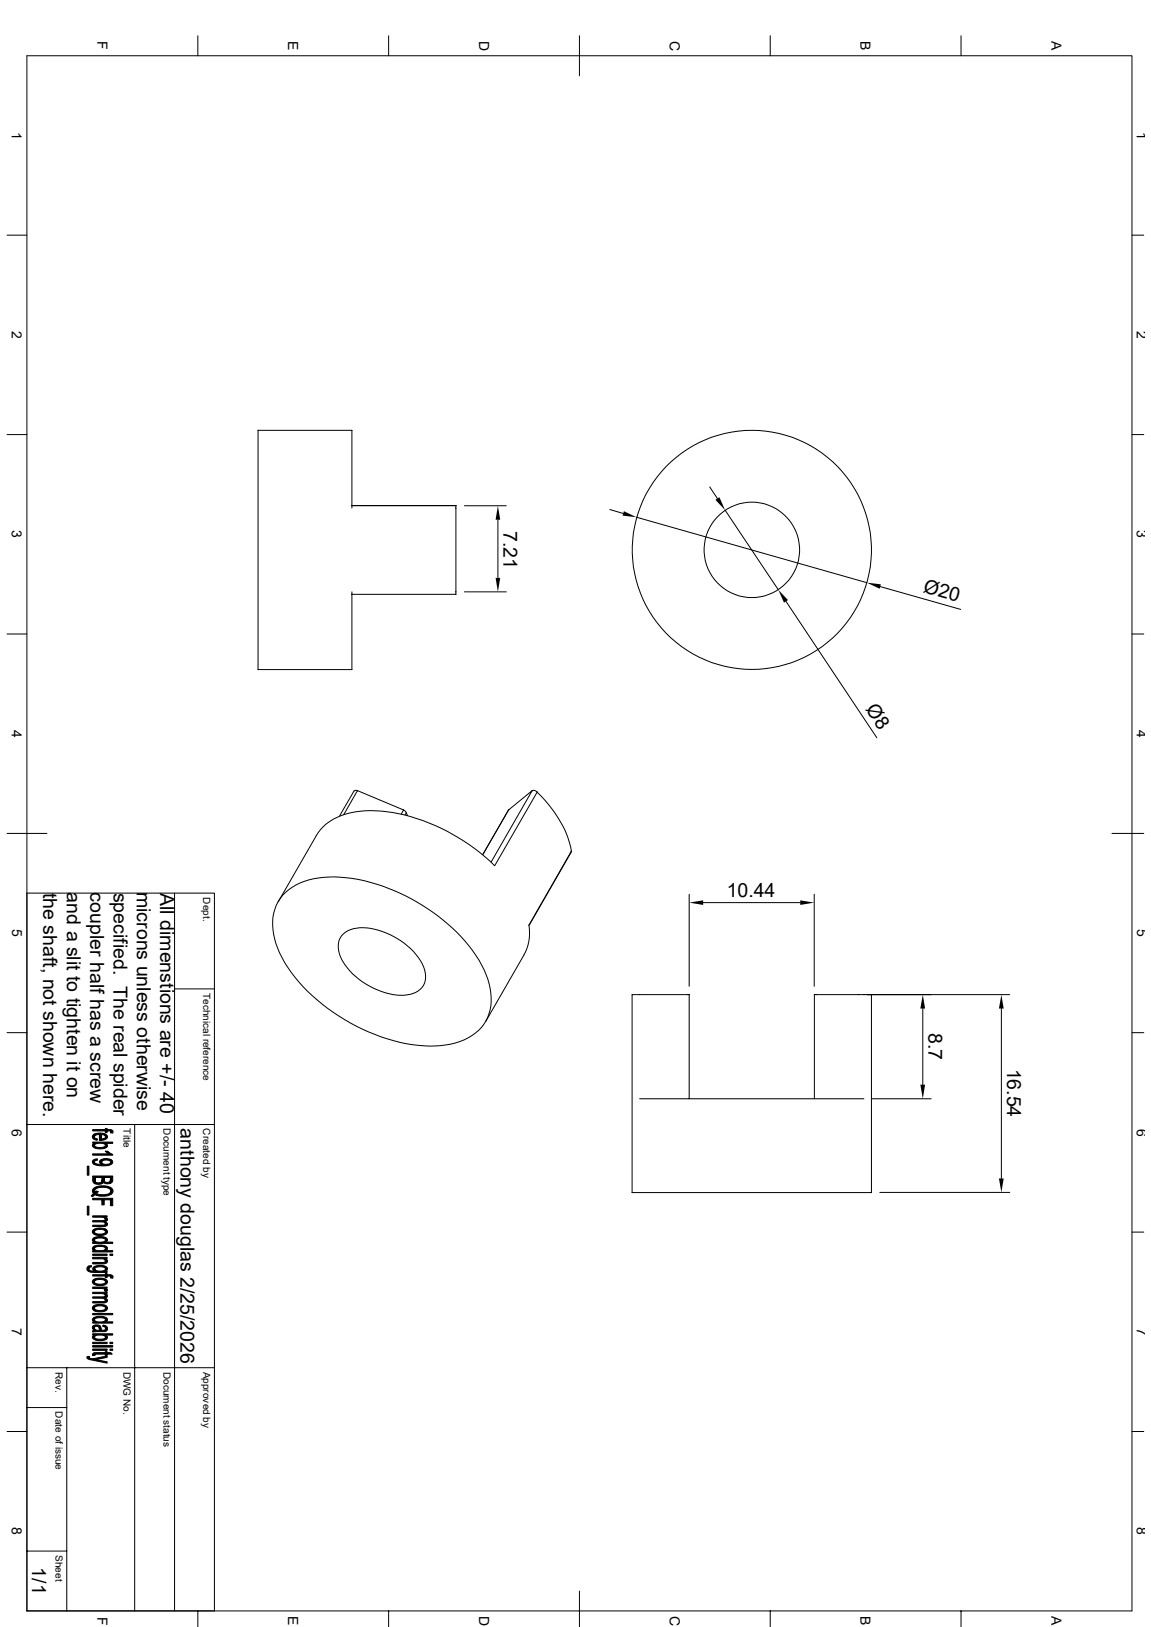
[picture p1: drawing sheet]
<svg xmlns="http://www.w3.org/2000/svg" width="297mm" height="420mm" viewBox="0 0 297 420" stroke-linecap="round" stroke-linejoin="round" font-family="sans-serif">
<g fill="none" stroke="#000" stroke-width=".26">
<path d="M6.9 14.4h285.2v401.4h-285.2zM51.1 9.2v5.2M100.3 9.2v5.2M149.5 9.2v10.4M198.8 9.2v5.2M248 9.2v5.2M1.8 60.7h5.1M292.1 60.7h3M1.8 112.2h5.1M292.1 112.2h3M90.8 131.1v-20h-24.2v61.7h24.2v-20M117.7 130.5h-26.9h26.8v22.9h-26.8"/>
<path d="M119.8 130.6h10.8M128.5 134.2v15M157.4 131.5l3.4 1M164.3 133.5l59.4 16.9M183.1 125.7l2 3M187.1 131.7l13.7 20.5M119.8 152.8h10.8M202.8 155.2l23.5 35.3M227.2 151.4l20.7 5.9M1.8 163.7h5.1M292.1 163.7h3M1.8 215.1h10.3"/>
<path d="M81.6 215.7a14 14 0 0 1 11.3-6.3 41.4 41.4 0 0 1 24 6 48.6 48.6 0 0 1 10.7 8.1M81.7 215.6l-9.9 17.2M91.4 204.2l-3.8 6.5M92.2 204.1l-.5-.1-.3 .2M92.2 204.1l-3.5 6.2M92.2 204.1l11.9 5-.6 1M104.1 209.1l.7 .7M104.9 209.8l.3 .7M104.9 209.8l-.4 .6M131.3 209.1l-.1 .1M137.3 204.1l-6.1 5-6.6 11.5 6.5-11.4M137.3 204.1l-10.6 18.4"/>
<path d="M137.4 204.1l.5-.1 .7 .4M138.6 204.5a29.1 29.1 0 0 1 8.8 15.2l-10.9 19.1a11.8 11.8 0 0 1-1.3 7.7l-9.9 17.2M138.6 204.4l-10.9 19M147.4 219.7v.2M147.4 220l-10.9 18.9M286.9 215.1h8.2M6.9 230.5h48.4v185.3M45 230.5v185.3M72.9 231.1a16 16 0 0 1 11.9-4.7 46.4 46.4 0 0 1 29.2 10.8 33.9 33.9 0 0 1 12.2 16.8 11.5 11.5 0 0 1-5.4 13.9 24.8 24.8 0 0 1-16 1.5 50.7 50.7 0 0 1-29.7-18.4 20.4 20.4 0 0 1-4.7-14.3l.3-1.1a10.1 10.1 0 0 1 2.2-4.5zM177.8 230.8v23.8M181.4 233h25.1M210.1 230.8v23.8"/>
<path d="M45 255.3h10.3M88.2 241.5a7.8 7.8 0 0 1 7.4-1.9 19 19 0 0 1 13.7 10 4.8 4.8 0 0 1-2 6.6 13.1 13.1 0 0 1-10.8-1.1 16.5 16.5 0 0 1-9-9l-.2-1.5a4.4 4.4 0 0 1 .9-3.1zM210.1 256.8v26.8zM210.2 256.8h14.7v51h-61.8v-51h14.7v26.8M223.7 256.8h36.9M1.8 266.6h5.1M238.1 260.3v19.7M258.4 260.3v43.9M292.1 266.6h3M6.9 290.3h48.4M34.8 290.3v125.5M165.1 283.6h57.8"/>
<path d="M225 283.6h15.3M1.8 318.1h5.1M227 307.8h33.6M292.1 318.1h3M6.9 353.1h48.4M17.2 353.1v62.7M1.8 369.5h5.1M6.9 363.3h10.3M292.1 369.5h3M6.9 400.4h10.3M51.1 415.8v4.1M100.3 415.8v4.1"/>
<path d="M149.5 410.7v9.2M198.8 415.8v4.1M248 415.8v4.1"/>
<circle cx="194" cy="141.9" r="12.3"/>
<circle cx="194" cy="141.9" r="30.9"/>
</g>
<g fill="#000" stroke="#000" stroke-width=".26">
<path d="M24.3 295.1l.1 .6z" fill-rule="evenodd"/>
<path d="M24 293l.3-.3 .1 .9 .7 .4v.3a.92 .92 0 0 1-1-.3 .92 .92 0 0 1-.1-1z" fill-rule="evenodd"/>
<path d="M24 299.5l1-.4 .2 .4-.7 .2-.2 .9a.68 .68 0 0 1-.3-1.1z" fill-rule="evenodd"/>
<path d="M24.3 292.7l1.1-.2 1.5 .1 .3 .2v.7l-.3-.5-.7-.1-.1 1.5h-.4v-1.5l-1 .1-.3 .5z" fill-rule="evenodd"/>
<path d="M26.2 292.9v1.1h.1l.8-.3 .1-.9a.77 .77 0 0 1 .5 .9 .77 .77 0 0 1-.9 .6l-.7 .1z" fill-rule="evenodd"/>
<path d="M24 295.3l.3-.2 .1 .6a2.11 2.11 0 0 0 2.5 .3l.3-.3v-.6a.64 .64 0 0 1 .5 .8 .64 .64 0 0 1-.7 .5l-1.3 .2a1.66 1.66 0 0 1-1.9-1z" fill-rule="evenodd"/>
<path d="M27.2 297.2h.6l.2 .2-.1 .5z" fill-rule="evenodd"/>
<path d="M23.9 291.6h3.3v-.3h.4v.3h1v.6l-.4-.3h-.6v.5h-.4v-.5h-3.3z" fill-rule="evenodd"/>
<path d="M26.1 299.3l.9-.2 1.2 .1 .4 .1v.7a1.44 1.44 0 0 0-2.4 0z" fill-rule="evenodd"/>
<path d="M23.9 294.8h5.2v.3h-1.9v.6a2.28 2.28 0 0 0-2.8-.2v-.4h-.5z" fill-rule="evenodd"/>
<path d="M23.9 297.9h4l.1-.5 1.1 .6v.2h-5.2z" fill-rule="evenodd"/>
<path d="M24.3 299.9a2.03 2.03 0 0 0 2.1 .7v-.3a1.77 1.77 0 0 0 2.2-.3v-.7a.75 .75 0 0 1 .5 .9 .75 .75 0 0 1-.9 .6l-1 .1h-2l-.9-.3z" fill-rule="evenodd"/>
<path d="M28.6 291.6l.5 .2v.7l-.6-.1z" fill-rule="evenodd"/>
<path d="M22.5 301h.4v2.4h-.4z" fill-rule="evenodd"/>
<path d="M22.5 311.4h.4v2.2h-.4z" fill-rule="evenodd"/>
<path d="M24 308.3l.2-.2-.2 .8-.5-.2z" fill-rule="evenodd"/>
<path d="M24.8 307.5l.6 .1-.6 .5z" fill-rule="evenodd"/>
<path d="M24.6 304v.7a.89 .89 0 0 0 .8 .7 .89 .89 0 0 0 .9-.8l-.1 1h-1.6z" fill-rule="evenodd"/>
<path d="M25.8 299.6l.3-.3 .3 1.3-.7-.4z" fill-rule="evenodd"/>
<path d="M23.9 315.1h2.5l.7-.2 .1 1-.4-.4-2.9-.1z" fill-rule="evenodd"/>
<path d="M24.3 317.3l.8-.3 1.6 .1 .5 .1v.8a2.04 2.04 0 0 0-2.6-.4l-.2 .4z" fill-rule="evenodd"/>
<path d="M27.1 314.2l.1 .5z" fill-rule="evenodd"/>
<path d="M23.9 313.9h3.7v.3h-.5v.3l-.8-.3h-2.4z" fill-rule="evenodd"/>
<path d="M27.3 314.2a.58 .58 0 0 1 .4 .7 .58 .58 0 0 1-.6 .4z" fill-rule="evenodd"/>
<path d="M23.9 316.3l3.1-.1 .2-.8a.62 .62 0 0 1 .5 .8 .62 .62 0 0 1-.8 .4h-3z" fill-rule="evenodd"/>
<path d="M24 317.5l.3-.2 .1 .7a2 2 0 0 0 2.6 .3l.2-.2v-.9a.81 .81 0 0 1 .5 1 .81 .81 0 0 1-.9 .6l-.9 .1a1.6 1.6 0 0 1-2.1-1z" fill-rule="evenodd"/>
<path d="M26.9 304v.6a.8 .8 0 0 0 .8 .6 .8 .8 0 0 0 .8-.7v1h-1.3l-.4-.1z" fill-rule="evenodd"/>
<path d="M24.4 307.5l.2 .3 .2-.3 .1 .6 1.6 .3a1.69 1.69 0 0 0 2.1-.9v.9l-1.5 .4h-1.3l-1.4-.4z" fill-rule="evenodd"/>
<path d="M23.9 303.6h5.2v1.2l-.6 .7v-1.5h-1.6l-.1 1.4-.1-.2-.4 .3v-1.5h-1.7l-.1 1.6-.5-.5z" fill-rule="evenodd"/>
<path d="M23.9 309.3h5.2v1.9h-.6v-1.5h-1.6v1.3h-.6v-1.3h-2.4z" fill-rule="evenodd"/>
<path d="M24.1 306.8l1.3-.6h2.2a1.36 1.36 0 0 1 1.5 1.6l-.5 .6v-.9a1.53 1.53 0 0 0-1.9-1h-.5a1.53 1.53 0 0 0-1.8 1v.9l-.2 .3v-.6a.88 .88 0 0 1-.1-1.3z" fill-rule="evenodd"/>
<path d="M22.9 326.8l.7-.1-.1 .4-.4 .1-.2 .3z" fill-rule="evenodd"/>
<path d="M23.9 339h5.2v.4h-5.2z" fill-rule="evenodd"/>
<path d="M24.1 319.6l.2-.2 .1 1.3a.58 .58 0 0 1-.5-.4 .58 .58 0 0 1 .2-.7z" fill-rule="evenodd"/>
<path d="M24.1 321.8l.2-.2 .1 1.2-.6-.4z" fill-rule="evenodd"/>
<path d="M22.6 327.1l.3-.3v.7a1.09 1.09 0 0 0 1.5 .6v.4a1.69 1.69 0 0 1-2-.9z" fill-rule="evenodd"/>
<path d="M24.3 330.2l1-.3 1.5 .1 .4 .2v.7a2.12 2.12 0 0 0-2.7-.3l-.1 .3z" fill-rule="evenodd"/>
<path d="M23.9 334.8l3.2-.2 .1 1-.1-.3-.5-.1-2.7-.1z" fill-rule="evenodd"/>
<path d="M24.3 337l1.1-.3 1.5 .1 .3 .2v.7a1.77 1.77 0 0 0-2.1-.6l-.5 .3-.2 .3z" fill-rule="evenodd"/>
<path d="M27.2 327.6v.5z" fill-rule="evenodd"/>
<path d="M27.1 324.9l.1 .6z" fill-rule="evenodd"/>
<path d="M27.1 333.9l.1 .5z" fill-rule="evenodd"/>
<path d="M23.9 324.6h3.7v.3h-.5v.3l-.6-.2h-2.6z" fill-rule="evenodd"/>
<path d="M24.5 327.6a1.98 1.98 0 0 0 2.3 .4l.4-.4v.5h.4v.4h-3.2z" fill-rule="evenodd"/>
<path d="M23.9 332.2h3.7v.4h-.5v.4l-.7-.4h-2.5z" fill-rule="evenodd"/>
<path d="M23.9 333.6h3.7v.3h-.5v.3l-.7-.3h-2.5z" fill-rule="evenodd"/>
<path d="M23.9 323.7h3.7v.4h-3.7z" fill-rule="evenodd"/>
<path d="M24.3 319.4l1.8-.2a1.37 1.37 0 0 1 1.6 1l-.5 .4v-.5a2.3 2.3 0 0 0-2.5-.4l-.3 .4z" fill-rule="evenodd"/>
<path d="M24.3 321.6l1.8-.2a1.31 1.31 0 0 1 1.6 .9l-.5 .5v-.5a2.3 2.3 0 0 0-2.5-.4l-.3 .4z" fill-rule="evenodd"/>
<path d="M23.9 325.9h2.9l.4-.3 .1-.6a.69 .69 0 0 1 .4 .9 .69 .69 0 0 1-.9 .3l-2.9 .1z" fill-rule="evenodd"/>
<path d="M24.1 327.1l1-.4 1-.1a1.43 1.43 0 0 1 1.6 1l-.5 .5v-.5a1.95 1.95 0 0 0-2.3-.5l-.4 .4-.1 1v-.4l-.5-.5z" fill-rule="evenodd"/>
<path d="M24.1 330.4l.2-.2 .1 .7a1.7 1.7 0 0 0 2.1 .5l.7-.3v-.9a.83 .83 0 0 1 .5 1 .83 .83 0 0 1-1 .6l-.5 .1a2.06 2.06 0 0 1-2.4-.9z" fill-rule="evenodd"/>
<path d="M27.1 332.6l.6 .3-.1 .5-.6-.2z" fill-rule="evenodd"/>
<path d="M27.3 333.9a.58 .58 0 0 1 .4 .7 .58 .58 0 0 1-.6 .5z" fill-rule="evenodd"/>
<path d="M23.9 336h2.9l.4-.3v-.6a.64 .64 0 0 1 .5 .8 .64 .64 0 0 1-.8 .4h-3z" fill-rule="evenodd"/>
<path d="M24 337.2l.3-.2 .1 .7a2.12 2.12 0 0 0 2.7 .2l.1-.9a.83 .83 0 0 1 .5 1 .83 .83 0 0 1-1 .5l-.5 .1a1.92 1.92 0 0 1-2.4-.9z" fill-rule="evenodd"/>
<path d="M23.9 329.1h3.3v-.3h.4v.3h1v.6l-.4-.3h-.6v.4h-.4v-.4h-3.3z" fill-rule="evenodd"/>
<path d="M28.4 323.7h.7v.4h-.7z" fill-rule="evenodd"/>
<path d="M23.9 320.7h.5v-.4a2.24 2.24 0 0 0 2.8-.2v.5h1.9v.4h-5.2z" fill-rule="evenodd"/>
<path d="M23.9 322.8h.5v-.3a2.5 2.5 0 0 0 2.8-.1v.4h1.9v.4h-5.2z" fill-rule="evenodd"/>
<path d="M28.6 329.1l.5 .2v.6h-.6z" fill-rule="evenodd"/>
<path d="M22.5 350.2l.6-.1-.1 .8-.5-.3z" fill-rule="evenodd"/>
<path d="M23.9 347.3h5.2v.4h-5.2z" fill-rule="evenodd"/>
<path d="M24.3 342.8l.1 .7z" fill-rule="evenodd"/>
<path d="M24.1 340.2l.2-.1 .1 1.1-.6-.5z" fill-rule="evenodd"/>
<path d="M24.3 344.7l.1 .4z" fill-rule="evenodd"/>
<path d="M24.1 349.3l.4-.1v.7h-.6z" fill-rule="evenodd"/>
<path d="M23.9 342.3a1.65 1.65 0 0 1 2 0l-.1 1.1a.96 .96 0 0 0-1.1-1l-.4 .2v.8l-.4-.5z" fill-rule="evenodd"/>
<path d="M26.6 342.1l.6 .1v.7l-.1-.3-.6-.2z" fill-rule="evenodd"/>
<path d="M23.9 350.8l3.7-.8v.4l-2.8 .5z" fill-rule="evenodd"/>
<path d="M23 350.4l.4 .3 4.2 .8v.4l-4.5-1z" fill-rule="evenodd"/>
<path d="M23.9 346.5h3.7v.3h-3.7z" fill-rule="evenodd"/>
<path d="M23.9 348.2h3.7v.4h-3.7z" fill-rule="evenodd"/>
<path d="M24.3 340.1l1.9-.3a1.1 1.1 0 0 1 1.5 1.1l-.5 .3v-.5a2.02 2.02 0 0 0-2.3-.5l-.5 .5z" fill-rule="evenodd"/>
<path d="M24.4 343l.5 .4h.9l.1-1.1 .1 .2a.72 .72 0 0 0 .3 .8 .72 .72 0 0 0 .8 0l.1-1.1a.84 .84 0 0 1 .5 1.1 .84 .84 0 0 1-1.2 .4l-2.6 .2v-.4h.5z" fill-rule="evenodd"/>
<path d="M24.1 344.8l.2-.1 .1 .4a1.85 1.85 0 0 0 2.1 .6l.6-.3 .1-.8a.68 .68 0 0 1 .5 .9 .68 .68 0 0 1-.8 .4l-1.2 .2a1.44 1.44 0 0 1-1.8-1.1z" fill-rule="evenodd"/>
<path d="M24.5 349.2h2.7v-.3h.4v.3h1l.4 .3h-1.4v.4h-.4v-.4h-2.6l-.1 .2z" fill-rule="evenodd"/>
<path d="M28.4 346.5h.7v.3h-.7z" fill-rule="evenodd"/>
<path d="M28.4 348.2h.7v.4h-.7z" fill-rule="evenodd"/>
<path d="M23.9 341.2h.5v-.3a2.5 2.5 0 0 0 2.8-.1v.4h1.9v.3h-5.2z" fill-rule="evenodd"/>
<path d="M23.9 344.3h5.2v.3h-1.9v.6a2.2 2.2 0 0 0-2.6-.4l-.2 .2v-.4h-.5z" fill-rule="evenodd"/>
</g>
<path d="M128.5 130.6l.6 3.6h-1.2zM161 132l3.3 1.5-3.6-.4zM184.6 129l1-.6 1.5 3.3zM127.9 149.2h1.2l-.6 3.6zM200.8 152.2l2.5 2.7-1 .7zM223.7 150.4l3.6 .4-.3 1.2zM177.8 233l3.6-.6v1.2zM206.5 232.4l3.6 .6-3.6 .6zM238.1 256.8l.6 3.5h-1.2zM237.5 280h1.2l-.6 3.6zM258.4 256.8l.6 3.5h-1.2zM257.8 304.2h1.2l-.6 3.6z" fill="#000"/>
<g font-size="5">
<text x="129.9" y="137.1" transform="rotate(90 129.9 137.1)">7.21</text>
<text x="238" y="152.9" transform="rotate(16 238 152.9)">Ø20</text>
<text x="223.2" y="183" transform="rotate(56 223.2 183)">Ø8</text>
<text x="11.2" y="230.5" transform="rotate(90 11.2 230.5)">the shaft, not shown here.</text>
<text x="17.2" y="230.4" transform="rotate(90 17.2 230.4)">and a slit to tighten it on</text>
<text x="23.2" y="230.4" transform="rotate(90 23.2 230.4)">coupler half has a screw</text>
<text x="29.3" y="230.4" transform="rotate(90 29.3 230.4)">specified. The real spider</text>
<text x="35.3" y="230.2" transform="rotate(90 35.3 230.2)">microns unless otherwise</text>
<text x="41.4" y="230.5" transform="rotate(90 41.4 230.5)">All dimenstions are +/- 40</text>
<text x="187.5" y="231.5">10.44</text>
<text x="239.6" y="266.7" transform="rotate(90 239.6 266.7)">8.7</text>
<text x="259.9" y="275.8" transform="rotate(90 259.9 275.8)">16.54</text>
<text x="46.6" y="291.3" transform="rotate(90 46.6 291.3)">anthony douglas 2/25/2026</text>
<text x="8.3" y="404.6" transform="rotate(90 8.3 404.6)">1/1</text>
</g>
<g font-size="3.6">
<text x="25.1" y="10.7" transform="rotate(90 25.1 10.7)">F</text>
<text x="74.4" y="10.6" transform="rotate(90 74.4 10.6)">E</text>
<text x="123.6" y="10.5" transform="rotate(90 123.6 10.5)">D</text>
<text x="172.8" y="10.5" transform="rotate(90 172.8 10.5)">C</text>
<text x="222.1" y="10.6" transform="rotate(90 222.1 10.6)">B</text>
<text x="271.3" y="10.6" transform="rotate(90 271.3 10.6)">A</text>
<text x="3.1" y="34" transform="rotate(90 3.1 34)">1</text>
<text x="293.4" y="34" transform="rotate(90 293.4 34)">1</text>
<text x="3.1" y="85.4" transform="rotate(90 3.1 85.4)">2</text>
<text x="293.4" y="85.4" transform="rotate(90 293.4 85.4)">2</text>
<text x="3.1" y="136.9" transform="rotate(90 3.1 136.9)">3</text>
<text x="293.4" y="136.9" transform="rotate(90 293.4 136.9)">3</text>
<text x="3.1" y="188.4" transform="rotate(90 3.1 188.4)">4</text>
<text x="293.4" y="188.4" transform="rotate(90 293.4 188.4)">4</text>
<text x="3.1" y="239.9" transform="rotate(90 3.1 239.9)">5</text>
<text x="293.4" y="239.9" transform="rotate(90 293.4 239.9)">5</text>
<text x="3.1" y="291.3" transform="rotate(90 3.1 291.3)">6</text>
<text x="293.4" y="291.3" transform="rotate(90 293.4 291.3)">6</text>
<text x="3.1" y="342.8" transform="rotate(90 3.1 342.8)">7</text>
<text x="293.4" y="342.8" transform="rotate(90 293.4 342.8)">7</text>
<text x="3.1" y="394.3" transform="rotate(90 3.1 394.3)">8</text>
<text x="293.4" y="394.3" transform="rotate(90 293.4 394.3)">8</text>
<text x="25.1" y="417.3" transform="rotate(90 25.1 417.3)">F</text>
<text x="74.4" y="417.2" transform="rotate(90 74.4 417.2)">E</text>
<text x="123.6" y="417.1" transform="rotate(90 123.6 417.1)">D</text>
<text x="172.8" y="417.1" transform="rotate(90 172.8 417.1)">C</text>
<text x="222.1" y="417.2" transform="rotate(90 222.1 417.2)">B</text>
<text x="271.3" y="417.2" transform="rotate(90 271.3 417.2)">A</text>
</g>
<g font-size="2.6">
<text x="52.5" y="231.6" transform="rotate(90 52.5 231.6)">Dept.</text>
<text x="52.5" y="256.3" transform="rotate(90 52.5 256.3)">Technical reference</text>
<text x="31.9" y="291.3" transform="rotate(90 31.9 291.3)">Title</text>
<text x="42.2" y="291.3" transform="rotate(90 42.2 291.3)">Document type</text>
<text x="52.5" y="291.3" transform="rotate(90 52.5 291.3)">Created by</text>
<text x="14.4" y="354.1" transform="rotate(90 14.4 354.1)">Rev.</text>
<text x="31.9" y="354.1" transform="rotate(90 31.9 354.1)">DWG No.</text>
<text x="42.2" y="354.1" transform="rotate(90 42.2 354.1)">Document status</text>
<text x="52.5" y="354.1" transform="rotate(90 52.5 354.1)">Approved by</text>
<text x="14.4" y="364.4" transform="rotate(90 14.4 364.4)">Date of issue</text>
<text x="14.4" y="401.4" transform="rotate(90 14.4 401.4)">Sheet</text>
</g>
</svg>
